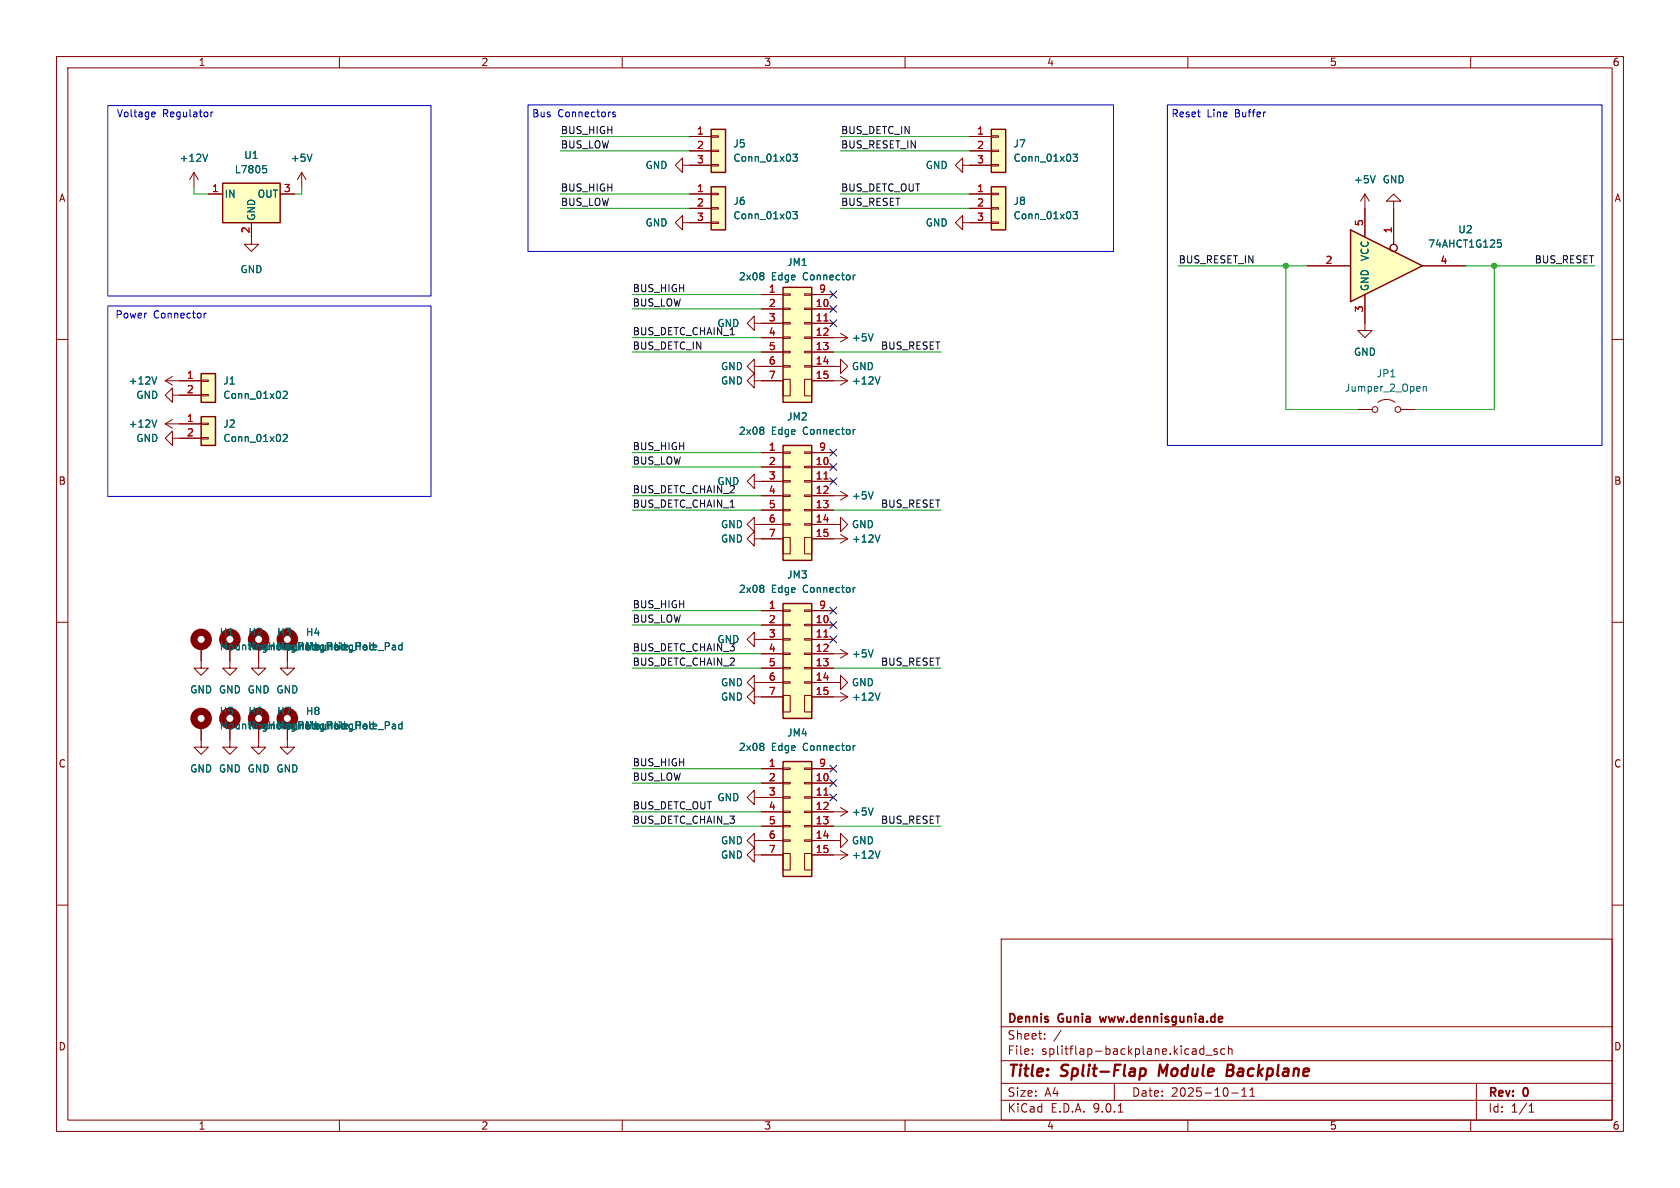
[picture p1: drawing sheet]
<svg xmlns="http://www.w3.org/2000/svg" width="297mm" height="210mm" viewBox="0 0 297 210" stroke-linecap="round" stroke-linejoin="round" font-family="sans-serif">
<g fill="none" stroke="#840000" stroke-width=".18">
<path d="M10 10h277v190h-277zM12 12h273v186h-273zM60 10v2M110 10v2M160 10v2M210 10v2M260 10v2M34.3 30.5l-.8 1.3M34.3 30.5l.8 1.3M34.3 30.5v2.5M120.6 39.4v-1.3l-1.2 1.3 1.2 1.2v-1.2h1.3M120.6 29.2v-1.3l-1.2 1.3 1.2 1.3v-1.3h1.3"/>
<path d="M10 60h2M29.2 74.9l1.3 .8M29.2 74.9h2.5M30.5 77.5v-1.3l-1.3 1.3 1.3 1.2v-1.2h1.2M30.5 74.2l-1.3 .7M285 60h2M10 110h2M40.6 114.3v2.5M45.7 114.3v2.5M50.8 114.3v2.5M285 110h2M35.6 128.3v3.8h1.2l-1.2 1.3-1.3-1.3h1.3"/>
<path d="M40.6 128.3v3.8h1.3l-1.3 1.3-1.2-1.3h1.2M45.7 128.3v3.8h1.3l-1.3 1.3-1.3-1.3h1.3M50.8 128.3v3.8h1.3l-1.3 1.3-1.3-1.3h1.3M147.3 148.6h1.3v-1.3l1.3 1.3-1.3 1.3v-1.3M147.3 143.5h2.6M148.6 142.7l1.3 .8M149.9 143.5l-1.3 .8M10 160h2M177 166h108v32h-108zM285 160h2M60 198v2M110 198v2"/>
<path d="M160 198v2M177 194.5h108M177 191.5h108M177 187.5h108M177 181.5h108M182.5 186.3v.1M182.5 185.5v.1M184.7 183.6v.1M184.7 182.8v.1M187.6 182.1l-1.3 2M197 191.5v3M197.7 196.6h.8"/>
<path d="M210 198v2M212.8 184.9v1.5M212.8 185.5l-.4-.1-.3 .3v.4l.1 .2h.6M213.2 186.5h1.1M215.2 185.5l-.4-.1-.2 .2 .1 .2 .5 .2v.3h-.6M216.5 185.5l-.4-.1-.3 .3v.4l.2 .2h.5M217.2 185.5l.2-.1 .3 .1 .1 .9M217.2 184.9v1.5M217.7 193.2h1.2M219.5 193.8h.9M219.5 192.7l.5-.4v1.5M221 193.8h.8"/>
<path d="M221 192.7l.4-.4v1.5M260 198v2M261 191.5v6.5M270.3 196.6h.9M270.3 195.5l.4-.4v1.5"/>
</g>
<path d="M201.6 189l.2-.1 .6 .1 .2 .3-.1 .5a.66 .66 0 0 1-1 .3M201.7 188.9l-.3 2M205.1 188.2l-.3 2M217 189.2h.6M217.6 189.2l.3 .1M217.7 188.2h-.6l-.3 2 1-.1M217.8 189.1l-.2 .1" fill="none" stroke="#840000" stroke-width=".4"/>
<path d="M194.4 179.7l.3 1" fill="none" stroke="#840000" stroke-width=".3"/>
<g fill="none" stroke="#006464" stroke-width=".18">
<path d="M36.7 27.2l-.4 1.3M27.7 74.2l-.4 1.3M69.5 114l.4 .1v.8M69.9 114.8l-.4 .1M69.9 114.3l-.4 .1M71.1 114.1l-.4-.1-.2 .3 .1 .5h.5M71.1 113.6v1.3M69.5 128l.4 .1v.7M69.9 128.8h-.4M69.9 128.3l-.4 .1M71.1 127.6v1.2M71.1 128.1l-.4-.1-.2 .2 .1 .6h.5"/>
<path d="M154.4 142.8l-.5 1.3"/>
</g>
<g fill="none" stroke="#840000" stroke-width="1.3">
<circle cx="40.6" cy="113" r="1.27"/>
<circle cx="45.7" cy="113" r="1.27"/>
<circle cx="50.8" cy="113" r="1.27"/>
<circle cx="35.6" cy="127" r="1.27"/>
<circle cx="40.6" cy="127" r="1.27"/>
<circle cx="45.7" cy="127" r="1.27"/>
<circle cx="50.8" cy="127" r="1.27"/>
</g>
<path d="M35.6 73.7h2.5v5h-2.5z" fill="#ffffc2"/>
<path d="M35.6 73.7h2.5v5h-2.5z" fill="none" stroke="#840000" stroke-width=".25"/>
<path d="M29.2 67.3l1.3 .8M29.2 67.3h2.5M30.5 66.5l-1.3 .8M31.7 74.9h3.9M31.7 77.5h3.9M35.6 74.8h1.2v.3h-1.2zM35.6 77.3h1.2v.3h-1.2zM133.3 92.7v-1.3l-1.2 1.3 1.2 1.3v-1.3h1.3" fill="none" stroke="#840000" stroke-width=".18"/>
<path d="M27.7 66.6l-.4 1.3M50.1 76.9l.4-.1 .3 .3-.8 .9h.8" fill="none" stroke="#006464" stroke-width=".18"/>
<path d="M35.6 66h2.5v5.1h-2.5z" fill="#ffffc2"/>
<path d="M35.6 66h2.5v5.1h-2.5z" fill="none" stroke="#840000" stroke-width=".25"/>
<g fill="none" stroke="#840000" stroke-width=".18">
<path d="M53.3 30.5l-.7 1.3M53.3 30.5l.8 1.3M53.3 30.5v2.5M133.3 57.2v-1.3l-1.2 1.3 1.2 1.2v-1.2h1.3M30.5 69.9v-1.3l-1.3 1.3 1.3 1.2v-1.2h5.1M31.7 67.3h3.9M35.6 67.2h1.2v.2h-1.2zM35.6 69.7h1.2v.3h-1.2zM133.3 64.8v-1.3l-1.2 1.3 1.2 1.2v-1.2h1.3M133.3 67.3v-1.3l-1.2 1.3 1.2 1.3v-1.3h1.3M35.6 114.3v3.8h1.2l-1.2 1.3-1.3-1.3h1.3M40.6 116.8v1.3h1.3l-1.3 1.3-1.2-1.3h1.2"/>
<path d="M45.7 116.8v1.3h1.3l-1.3 1.3-1.3-1.3h1.3M50.8 116.8v1.3h1.3l-1.3 1.3-1.3-1.3h1.3"/>
</g>
<path d="M55.2 27.2l-.5 1.3M50.1 69.3l.4-.1 .3 .3-.8 .9h.8" fill="none" stroke="#006464" stroke-width=".18"/>
<circle cx="35.6" cy="113" r="1.27" fill="none" stroke="#840000" stroke-width="1.3"/>
<path d="M39.4 32.4h10.1v7h-10.1z" fill="#ffffc2"/>
<path d="M39.4 32.4h10.1v7h-10.1z" fill="none" stroke="#840000" stroke-width=".25"/>
<path d="M36.8 34.3h2.6M44.4 39.4v3.8h1.3l-1.3 1.3-1.2-1.3h1.2M49.5 34.3h2.6M147.3 92.7h1.3v-1.3l1.3 1.3-1.3 1.3v-1.3M147.3 95.3h2.6M148.6 94.5l1.3 .8M149.9 95.3l-1.3 .7M133.3 151.1v-1.2l-1.2 1.2 1.2 1.3v-1.3h1.3" fill="none" stroke="#840000" stroke-width=".18"/>
<path d="M46.5 29.3h.6M46.6 29.8h.3l.2 .2v.4l-.5 .2M155.6 94.6l-.5 1.2" fill="none" stroke="#006464" stroke-width=".18"/>
<path d="M138.4 134.6h5.1v20.3h-5.1z" fill="#ffffc2"/>
<path d="M138.4 134.6h5.1v20.3h-5.1z" fill="none" stroke="#840000" stroke-width=".25"/>
<g fill="none" stroke="#840000" stroke-width=".18">
<path d="M133.3 120.7v-1.3l-1.2 1.3 1.2 1.2v-1.2h1.3M134.6 135.9h3.8M134.6 138.4h3.8M138.4 135.8h1.3v.2h-1.3zM138.4 138.3h1.3v.3h-1.3zM142.2 135.8h1.3v.2h-1.3zM142.2 138.3h1.3v.3h-1.3zM143.5 135.9h3.8M143.5 138.4h3.8M147.3 120.7h1.3v-1.3l1.3 1.3-1.3 1.2v-1.2M133.3 148.6v-1.3l-1.2 1.3 1.2 1.3v-1.3h5.1M134.6 141h3.8"/>
<path d="M134.6 143.5h3.8M134.6 146.1h3.8M134.6 151.1h3.8M138.4 140.8h1.3v.3h-1.3zM138.4 143.4h1.3v.2h-1.3zM138.4 145.9h1.3v.3h-1.3zM138.4 148.5h1.3v.2h-1.3zM138.4 150.9h1.3v2.9h-1.3zM142.2 150.9h1.3v2.9h-1.3zM142.2 140.8h1.3v.3h-1.3zM142.2 143.4h1.3v.2h-1.3zM142.2 145.9h1.3v.3h-1.3z"/>
<path d="M142.2 148.5h1.3v.2h-1.3zM143.5 141h3.8M143.5 143.5h3.8M143.5 146.1h3.8M143.5 148.6h3.8M143.5 151.1h3.8"/>
</g>
<path d="M145.7 140.6h.7" fill="none" stroke="#a90000" stroke-width=".18"/>
<path d="M134.8 131.4l.2 .2-.2 .3 .2 .3v.2l-.2 .3M151.2 131.8l-.4 .3" fill="none" stroke="#006464" stroke-width=".18"/>
<path d="M138.4 106.7h5.1v20.3h-5.1z" fill="#ffffc2"/>
<path d="M138.4 106.7h5.1v20.3h-5.1z" fill="none" stroke="#840000" stroke-width=".25"/>
<g fill="none" stroke="#840000" stroke-width=".18">
<path d="M147.3 59.7h2.6M148.6 58.9l1.3 .8M149.9 59.7l-1.3 .8M147.3 64.8h1.3v-1.3l1.3 1.3-1.3 1.2v-1.2M147.3 67.3h2.6M148.6 66.5l1.3 .8M149.9 67.3l-1.3 .8M133.3 95.3v-1.3l-1.2 1.3 1.2 1.2v-1.2h1.3M133.3 113v-1.2l-1.2 1.2 1.2 1.3v-1.3h5.1M134.6 108h3.8M134.6 110.5h3.8M134.6 115.6h3.8"/>
<path d="M134.6 118.1h3.8M138.4 107.8h1.3v.3h-1.3zM138.4 110.4h1.3v.2h-1.3zM138.4 112.9h1.3v.3h-1.3zM138.4 115.4h1.3v.3h-1.3zM138.4 118h1.3v.2h-1.3zM142.2 107.8h1.3v.3h-1.3zM142.2 110.4h1.3v.2h-1.3zM142.2 112.9h1.3v.3h-1.3zM142.2 115.4h1.3v.3h-1.3zM142.2 118h1.3v.2h-1.3zM143.5 108h3.8"/>
<path d="M143.5 110.5h3.8M143.5 113h3.8M143.5 115.6h3.8M143.5 118.1h3.8M133.3 123.2v-1.3l-1.2 1.3 1.2 1.3v-1.3h5.1M134.6 120.7h3.8M138.4 120.5h1.3v.3h-1.3zM138.4 122.9h1.3v3h-1.3zM142.2 122.9h1.3v3h-1.3zM142.2 120.5h1.3v.3h-1.3zM143.5 120.7h3.8M143.5 123.2h6.4"/>
<path d="M148.6 122.4l1.3 .8M149.9 123.2l-1.3 .8M133.3 141v-1.3l-1.2 1.3 1.2 1.2v-1.2h1.3"/>
</g>
<path d="M145.7 112.6h.7" fill="none" stroke="#a90000" stroke-width=".18"/>
<path d="M154.4 59l-.5 1.3M155.6 66.6l-.5 1.3M134.8 103.4l.2 .3-.2 .3 .2 .2v.3l-.2 .2M151.2 103.9l-.4 .2M155.6 122.5l-.5 1.3" fill="none" stroke="#006464" stroke-width=".18"/>
<path d="M138.4 50.8h5.1v20.3h-5.1z" fill="#ffffc2"/>
<path d="M138.4 50.8h5.1v20.3h-5.1z" fill="none" stroke="#840000" stroke-width=".25"/>
<g fill="none" stroke="#840000" stroke-width=".18">
<path d="M134.6 52.1h3.8M134.6 54.6h3.8M134.6 57.2h3.8M134.6 59.7h3.8M138.4 51.9h1.3v.3h-1.3zM138.4 54.5h1.3v.2h-1.3zM138.4 57h1.3v.3h-1.3zM138.4 59.6h1.3v.2h-1.3zM142.2 51.9h1.3v.3h-1.3zM142.2 54.5h1.3v.2h-1.3zM142.2 57h1.3v.3h-1.3zM142.2 59.6h1.3v.2h-1.3z"/>
<path d="M143.5 52.1h3.8M143.5 54.6h3.8M143.5 57.2h3.8M143.5 59.7h3.8M134.6 62.2h3.8M134.6 64.8h3.8M134.6 67.3h3.8M138.4 62.1h1.3v.3h-1.3zM138.4 64.6h1.3v.3h-1.3zM138.4 67.1h1.3v2.9h-1.3zM142.2 67.1h1.3v2.9h-1.3zM142.2 62.1h1.3v.3h-1.3z"/>
<path d="M142.2 64.6h1.3v.3h-1.3zM143.5 62.2h3.8M143.5 64.8h3.8M143.5 67.3h3.8M133.3 85.1v-1.3l-1.2 1.3 1.2 1.3v-1.3h1.3M147.3 87.6h2.6M148.6 86.9l1.3 .7M149.9 87.6l-1.3 .8"/>
</g>
<path d="M145.7 56.7h.7" fill="none" stroke="#a90000" stroke-width=".18"/>
<path d="M134.8 48.2l.2 .2-.2 .3 .2 .3v.2l-.2 .3M151.2 48.6l-.4 .3M154.4 86.9l-.5 1.3" fill="none" stroke="#006464" stroke-width=".18"/>
<path d="M138.4 78.7h5.1v20.4h-5.1z" fill="#ffffc2"/>
<path d="M138.4 78.7h5.1v20.4h-5.1z" fill="none" stroke="#840000" stroke-width=".25"/>
<g fill="none" stroke="#840000" stroke-width=".18">
<path d="M241.3 57.2v1.2h1.3l-1.3 1.3-1.3-1.3h1.3M138.4 79.9h1.3v.2h-1.3zM142.2 79.9h1.3v.2h-1.3zM134.6 80h3.8M134.6 82.6h3.8M134.6 85.1h3.8M134.6 87.6h3.8M134.6 90.2h3.8M134.6 92.7h3.8M134.6 95.3h3.8M138.4 82.4h1.3v.3h-1.3zM138.4 85h1.3v.2h-1.3z"/>
<path d="M138.4 87.5h1.3v.3h-1.3zM138.4 90h1.3v.3h-1.3zM138.4 92.6h1.3v.2h-1.3zM138.4 95h1.3v2.9h-1.3zM142.2 95h1.3v2.9h-1.3zM142.2 82.4h1.3v.3h-1.3zM142.2 85h1.3v.2h-1.3zM142.2 87.5h1.3v.3h-1.3zM142.2 90h1.3v.3h-1.3zM142.2 92.6h1.3v.2h-1.3zM143.5 80h3.8M143.5 82.6h3.8"/>
<path d="M143.5 85.1h3.8M143.5 87.6h3.8M143.5 90.2h3.8M143.5 92.7h3.8M143.5 95.3h3.8"/>
</g>
<path d="M145.7 84.7h.7" fill="none" stroke="#a90000" stroke-width=".18"/>
<path d="M134.8 75.5l.2 .3-.2 .3 .2 .2v.2l-.2 .3M151.2 75.9l-.4 .3" fill="none" stroke="#006464" stroke-width=".18"/>
<path d="M238.8 40.6l12.7 6.4-12.7 6.3z" fill="#ffffc2"/>
<path d="M238.8 40.6l12.7 6.4-12.7 6.3z" fill="none" stroke="#840000" stroke-width=".25"/>
<g fill="none" stroke="#840000" stroke-width=".18">
<path d="M241.3 34.3v7.6M241.3 34.3l-.8 1.3M241.3 34.3l.8 1.3M246.4 35.6h1.2l-1.2-1.3-1.3 1.3h1.3v7.6M231.1 47h7.7M241.3 52.1v5.1M251.5 47h7.6M240 72.4h2.6M243.6 71.1a2.54 2.54 0 0 1 3 0M247.6 72.4h2.6M147.3 115.6h2.6M148.6 114.8l1.3 .8"/>
<path d="M149.9 115.6l-1.3 .7"/>
<circle cx="246.4" cy="43.8" r=".63"/>
<circle cx="243.1" cy="72.4" r=".51"/>
<circle cx="247.1" cy="72.4" r=".51"/>
</g>
<path d="M243.1 31.1l-.4 1.2M264.8 42.4h.6M264.9 42.9h.3l.2 .2v.5l-.5 .1M251.6 68.3v.9M251.6 68.4l.2-.1 .3 .1 .1 .8M154.4 114.9l-.5 1.2" fill="none" stroke="#006464" stroke-width=".18"/>
<path d="M125.7 22.9h2.6v7.6h-2.6z" fill="#ffffc2"/>
<path d="M125.7 22.9h2.6v7.6h-2.6z" fill="none" stroke="#840000" stroke-width=".25"/>
<path d="M121.9 24.1h3.8M121.9 26.7h3.8M121.9 29.2h3.8M125.7 24h1.3v.3h-1.3zM125.7 26.5h1.3v.3h-1.3zM125.7 29.1h1.3v.2h-1.3zM170.2 29.2v-1.3l-1.3 1.3 1.3 1.3v-1.3h1.2" fill="none" stroke="#840000" stroke-width=".18"/>
<path d="M140.2 27.2h.8l-.5 .5 .4 .2v.5l-.2 .1-.5-.1" fill="none" stroke="#006464" stroke-width=".18"/>
<path d="M175.3 33h2.5v7.6h-2.5z" fill="#ffffc2"/>
<path d="M175.3 33h2.5v7.6h-2.5z" fill="none" stroke="#840000" stroke-width=".25"/>
<path d="M170.2 39.4v-1.3l-1.3 1.3 1.3 1.2v-1.2h5.1M171.4 34.3h3.9M171.4 36.8h3.9M175.3 34.2h1.2v.2h-1.2zM175.3 36.7h1.2v.3h-1.2zM175.3 39.2h1.2v.3h-1.2z" fill="none" stroke="#840000" stroke-width=".18"/>
<path d="M189.7 37.4h.8l-.4 .5 .3 .1v.6l-.2 .1-.5-.1" fill="none" stroke="#006464" stroke-width=".18"/>
<path d="M125.7 33h2.6v7.6h-2.6z" fill="#ffffc2"/>
<path d="M125.7 33h2.6v7.6h-2.6z" fill="none" stroke="#840000" stroke-width=".25"/>
<path d="M121.9 34.3h3.8M121.9 36.8h3.8M121.9 39.4h3.8M125.7 34.2h1.3v.2h-1.3zM125.7 36.7h1.3v.3h-1.3zM125.7 39.2h1.3v.3h-1.3z" fill="none" stroke="#840000" stroke-width=".18"/>
<path d="M140.2 37.4h.8l-.5 .5 .4 .1v.6l-.2 .1-.5-.1" fill="none" stroke="#006464" stroke-width=".18"/>
<path d="M175.3 22.9h2.5v7.6h-2.5z" fill="#ffffc2"/>
<path d="M175.3 22.9h2.5v7.6h-2.5z" fill="none" stroke="#840000" stroke-width=".25"/>
<g fill="none" stroke="#840000" stroke-width=".18">
<path d="M36.8 34.3h2.6M44.4 39.4v2.5M49.5 34.3h2.6M121.9 24.1h3.8M121.9 26.7h3.8M121.9 29.2h3.8M121.9 34.3h3.8M121.9 36.8h3.8M121.9 39.4h3.8M171.4 24.1h3.9M171.4 26.7h3.9M171.4 29.2h3.9"/>
<path d="M171.4 34.3h3.9M171.4 36.8h3.9M171.4 39.4h3.9M175.3 24h1.2v.3h-1.2zM175.3 26.5h1.2v.3h-1.2zM175.3 29.1h1.2v.2h-1.2zM241.3 36.8v5.1M246.4 36.8v6.4M134.6 52.1h3.8M134.6 54.6h3.8M134.6 57.2h3.8M134.6 59.7h3.8"/>
<path d="M143.5 52.1h3.8M143.5 54.6h3.8M143.5 57.2h3.8M143.5 59.7h3.8M231.1 47h7.7M241.3 52.1v5.1M251.5 47h7.6M31.7 74.9h3.9M31.7 77.5h3.9M31.7 67.3h3.9M31.7 69.9h3.9M134.6 67.3h3.8"/>
<path d="M134.6 62.2h3.8M134.6 64.8h3.8M143.5 67.3h3.8M143.5 62.2h3.8M143.5 64.8h3.8M134.6 80h3.8M134.6 82.6h3.8M134.6 85.1h3.8M134.6 87.6h3.8M134.6 90.2h3.8M134.6 92.7h3.8M134.6 95.3h3.8"/>
<path d="M143.5 80h3.8M143.5 82.6h3.8M143.5 85.1h3.8M143.5 87.6h3.8M143.5 90.2h3.8M143.5 92.7h3.8M143.5 95.3h3.8M35.6 114.3v2.5M40.6 114.3v2.5M45.7 114.3v2.5M50.8 114.3v2.5M134.6 108h3.8"/>
<path d="M134.6 110.5h3.8M134.6 113h3.8M134.6 115.6h3.8M134.6 118.1h3.8M143.5 108h3.8M143.5 110.5h3.8M143.5 113h3.8M143.5 115.6h3.8M143.5 118.1h3.8M35.6 128.3v2.5M40.6 128.3v2.5M45.7 128.3v2.5"/>
<path d="M50.8 128.3v2.5M134.6 135.9h3.8M134.6 138.4h3.8M134.6 120.7h3.8M134.6 123.2h3.8M143.5 135.9h3.8M143.5 138.4h3.8M143.5 120.7h3.8M143.5 123.2h3.8M134.6 151.1h3.8M134.6 141h3.8M134.6 143.5h3.8"/>
<path d="M134.6 146.1h3.8M134.6 148.6h3.8M143.5 151.1h6.4M143.5 141h3.8M143.5 143.5h3.8M143.5 146.1h3.8M143.5 148.6h3.8M148.6 150.4l1.3 .7M149.9 151.1l-1.3 .8"/>
<circle cx="246.4" cy="43.8" r=".63"/>
</g>
<g fill="none" stroke="#006464" stroke-width=".18">
<path d="M36.7 27.2l-.4 1.3M46.5 29.3h.6M46.6 29.8h.3l.2 .2v.4l-.5 .2M55.2 27.2l-.5 1.3M140.2 27.2h.8l-.5 .5 .4 .2v.5l-.2 .1-.5-.1M140.2 37.4h.8l-.5 .5 .4 .1v.6l-.2 .1-.5-.1M189.7 27.2h.8l-.4 .5 .3 .2v.5l-.2 .1-.5-.1M189.7 37.4h.8l-.4 .5 .3 .1v.6l-.2 .1-.5-.1M243.1 31.1l-.4 1.2M134.8 48.2l.2 .2-.2 .3 .2 .3v.2l-.2 .3M151.2 48.6l-.4 .3M154.4 59l-.5 1.3"/>
<path d="M264.8 42.4h.6M264.9 42.9h.3l.2 .2v.5l-.5 .1M27.7 74.2l-.4 1.3M27.7 66.6l-.4 1.3M50.1 76.9l.4-.1 .3 .3-.8 .9h.8M50.1 69.3l.4-.1 .3 .3-.8 .9h.8M134.8 75.5l.2 .3-.2 .3 .2 .2v.2l-.2 .3M151.2 75.9l-.4 .3M155.6 66.6l-.5 1.3M154.4 86.9l-.5 1.3M155.6 94.6l-.5 1.2M69.5 114l.4 .1v.8"/>
<path d="M69.9 114.8l-.4 .1M69.9 114.3l-.4 .1M71.1 114.1l-.4-.1-.2 .3 .1 .5h.5M71.1 113.6v1.3M134.8 103.4l.2 .3-.2 .3 .2 .2v.3l-.2 .2M151.2 103.9l-.4 .2M154.4 114.9l-.5 1.2M69.5 128l.4 .1v.7M69.9 128.8h-.4M69.9 128.3l-.4 .1M71.1 127.6v1.2M71.1 128.1l-.4-.1-.2 .2 .1 .6h.5"/>
<path d="M134.8 131.4l.2 .2-.2 .3 .2 .3v.2l-.2 .3M151.2 131.8l-.4 .3M155.6 122.5l-.5 1.3M154.4 142.8l-.5 1.3M155.6 150.4l-.5 1.3"/>
</g>
<g fill="none" stroke="#009600" stroke-width=".18">
<path d="M34.3 33v1.3h2.5M53.3 33v1.3h-1.2M99.1 26.7h22.8M99.1 34.3h22.8M99.1 24.1h22.8M99.1 36.8h22.8M148.6 26.7h22.8M148.6 34.3h22.8M148.6 24.1h22.8M148.6 36.8h22.8M111.8 59.7h22.8M111.8 52.1h22.8"/>
<path d="M111.8 54.6h22.8M208.3 47h22.8M227.3 47v25.4h12.7M259.1 47h22.8M264.2 47v25.4h-14M111.8 62.2h22.8M147.3 62.2h19.1M111.8 90.2h22.8M111.8 82.6h22.8M111.8 87.6h22.8M111.8 80h22.8M147.3 90.2h19.1"/>
<path d="M111.8 110.5h22.8M111.8 118.1h22.8M111.8 115.6h22.8M111.8 108h22.8M147.3 118.1h19.1M111.8 138.4h22.8M111.8 135.9h22.8M111.8 146.1h22.8M111.8 143.5h22.8M147.3 146.1h19.1"/>
</g>
<g fill="none" stroke="#000084" stroke-width=".18">
<path d="M146.7 54l1.2 1.2M146.7 51.5l1.2 1.2M146.7 56.5l1.2 1.3M147.9 54l-1.2 1.2M147.9 51.5l-1.2 1.2M147.9 56.5l-1.2 1.3M146.7 79.4l1.2 1.2M147.9 79.4l-1.2 1.2M146.7 81.9l1.2 1.3M146.7 84.5l1.2 1.2M147.9 81.9l-1.2 1.3M147.9 84.5l-1.2 1.2"/>
<path d="M146.7 112.4l1.2 1.2M146.7 107.3l1.2 1.3M146.7 109.9l1.2 1.2M147.9 112.4l-1.2 1.2M147.9 107.3l-1.2 1.3M147.9 109.9l-1.2 1.2M146.7 135.3l1.2 1.2M146.7 137.8l1.2 1.2M147.9 135.3l-1.2 1.2M147.9 137.8l-1.2 1.2M146.7 140.4l1.2 1.2M147.9 140.4l-1.2 1.2"/>
</g>
<path d="M19 18.7h57.2v33.6h-57.2zM27 19.8l.4 .1v.2l-.6 .1M37.3 19.8v.8M37.6 19.8l-.3 .2M93.3 18.5h103.5v26h-103.5zM108.8 19.9l-.3-.1-.2 .2 .1 .2 .4 .1v.3h-.5M206.4 18.5h76.8v60.2h-76.8zM27.4 20.6h-.4M19 54.1h57.2v33.7h-57.2zM36.1 55.4v.8M36.4 55.4l-.3 .2" fill="none" stroke="#0000c2" stroke-width=".18"/>
<path d="M145.7 56.7h.7M145.7 84.7h.7M145.7 112.6h.7M145.7 140.6h.7" fill="none" stroke="#a90000" stroke-width=".18"/>
<g fill="#009600" stroke="#009600" stroke-width=".18">
<circle cx="227.3" cy="47" r=".46"/>
<circle cx="264.2" cy="47" r=".46"/>
</g>
<g font-size="2.8" fill="#840000">
<text x="178" y="190.9">Title:</text>
<text x="187.7" y="190.9">Split-Flap</text>
<text x="205.7" y="190.9">Module</text>
<text x="218.5" y="190.9">Backplane</text>
</g>
<g font-size="2.1" fill="#840000">
<text x="178" y="184">Sheet:</text>
<text x="178" y="181.2">Dennis</text>
<text x="187.2" y="181.2">Gunia</text>
<text x="195.2" y="181.2">www.dennisgunia.de</text>
<text x="178" y="186.7">File:</text>
<text x="184.1" y="186.7">splitflap-backplane.kicad_sch</text>
<text x="178" y="196.9">KiCad</text>
<text x="178" y="194.1">Size:</text>
<text x="184.7" y="194.1">A4</text>
<text x="185.7" y="196.9">E.D.A.</text>
<text x="193.3" y="196.9">9.0.1</text>
<text x="200" y="194.1">Date:</text>
<text x="207" y="194.1">2025-10-11</text>
<text x="263" y="194.3">Rev:</text>
<text x="263" y="196.9">Id:</text>
<text x="267.1" y="196.9">1/1</text>
<text x="269.4" y="194.3">0</text>
</g>
<g font-size="1.8" fill="#840000">
<text x="35" y="11.9">1</text>
<text x="85" y="11.9">2</text>
<text x="135" y="11.9">3</text>
<text x="185" y="11.9">4</text>
<text x="235" y="11.9">5</text>
<text x="285" y="11.9">6</text>
<text x="10.3" y="35.9">A</text>
<text x="285.3" y="35.9">A</text>
<text x="10.3" y="85.9">B</text>
<text x="285.3" y="85.9">B</text>
<text x="10.3" y="135.9">C</text>
<text x="285.3" y="135.9">C</text>
<text x="10.3" y="185.9">D</text>
<text x="285.3" y="185.9">D</text>
<text x="35" y="199.9">1</text>
<text x="85" y="199.9">2</text>
<text x="135" y="199.9">3</text>
<text x="185" y="199.9">4</text>
<text x="235" y="199.9">5</text>
<text x="285" y="199.9">6</text>
</g>
<g font-size="1.8" fill="#0000c2">
<text x="20.6" y="20.9">Voltage</text>
<text x="28.7" y="20.9">Regulator</text>
<text x="94" y="20.9">Bus</text>
<text x="98.6" y="20.9">Connectors</text>
<text x="207" y="20.9">Reset</text>
<text x="213.4" y="20.9">Line</text>
<text x="218.4" y="20.9">Buffer</text>
<text x="20.3" y="56.5">Power</text>
<text x="27.1" y="56.5">Connector</text>
</g>
<g font-size="1.8" fill="#0f0f0f">
<text x="99.1" y="23.8">BUS_HIGH</text>
<text x="148.6" y="23.8">BUS_DETC_IN</text>
<text x="99.1" y="26.3">BUS_LOW</text>
<text x="148.6" y="26.3">BUS_RESET_IN</text>
<text x="99.1" y="33.9">BUS_HIGH</text>
<text x="148.6" y="33.9">BUS_DETC_OUT</text>
<text x="99.1" y="36.5">BUS_LOW</text>
<text x="148.6" y="36.5">BUS_RESET</text>
<text x="208.3" y="46.6">BUS_RESET_IN</text>
<text x="271.2" y="46.6">BUS_RESET</text>
<text x="111.8" y="51.7">BUS_HIGH</text>
<text x="111.8" y="59.3">BUS_DETC_CHAIN_1</text>
<text x="111.8" y="54.3">BUS_LOW</text>
<text x="111.8" y="61.9">BUS_DETC_IN</text>
<text x="155.6" y="61.9">BUS_RESET</text>
<text x="111.8" y="82.2">BUS_LOW</text>
<text x="111.8" y="79.7">BUS_HIGH</text>
<text x="111.8" y="89.8">BUS_DETC_CHAIN_1</text>
<text x="111.8" y="87.3">BUS_DETC_CHAIN_2</text>
<text x="155.6" y="89.8">BUS_RESET</text>
<text x="111.8" y="107.6">BUS_HIGH</text>
<text x="111.8" y="110.1">BUS_LOW</text>
<text x="111.8" y="117.8">BUS_DETC_CHAIN_2</text>
<text x="111.8" y="115.2">BUS_DETC_CHAIN_3</text>
<text x="155.6" y="117.8">BUS_RESET</text>
<text x="111.8" y="135.5">BUS_HIGH</text>
<text x="111.8" y="138.1">BUS_LOW</text>
<text x="111.8" y="143.2">BUS_DETC_OUT</text>
<text x="111.8" y="145.7">BUS_DETC_CHAIN_3</text>
<text x="155.6" y="145.7">BUS_RESET</text>
</g>
<g font-size="1.8" fill="#a90000">
<text x="123.1" y="23.9">1</text>
<text x="172.6" y="23.9">1</text>
<text x="123.1" y="26.4">2</text>
<text x="123.1" y="29">3</text>
<text x="172.6" y="26.4">2</text>
<text x="172.6" y="29">3</text>
<text x="37.4" y="34">1</text>
<text x="50.1" y="34">3</text>
<text x="123.1" y="34">1</text>
<text x="172.6" y="34">1</text>
<text x="44.2" y="41.3" transform="rotate(-90 44.2 41.3)">2</text>
<text x="123.1" y="36.6">2</text>
<text x="123.1" y="39.1">3</text>
<text x="172.6" y="36.6">2</text>
<text x="172.6" y="39.1">3</text>
<text x="241" y="40.1" transform="rotate(-90 241 40.1)">5</text>
<text x="246.1" y="41.3" transform="rotate(-90 246.1 41.3)">1</text>
<text x="234.2" y="46.7">2</text>
<text x="254.6" y="46.7">4</text>
<text x="135.8" y="51.8">1</text>
<text x="144.7" y="51.8">9</text>
<text x="135.8" y="54.4">2</text>
<text x="135.8" y="56.9">3</text>
<text x="135.8" y="59.4">4</text>
<text x="144.1" y="54.4">10</text>
<text x="144.1" y="56.9">11</text>
<text x="144.1" y="59.4">12</text>
<text x="241" y="55.3" transform="rotate(-90 241 55.3)">3</text>
<text x="135.8" y="62">5</text>
<text x="135.8" y="64.5">6</text>
<text x="144.1" y="62">13</text>
<text x="144.1" y="64.5">14</text>
<text x="32.9" y="67.1">1</text>
<text x="32.9" y="69.6">2</text>
<text x="135.8" y="67.1">7</text>
<text x="144.1" y="67.1">15</text>
<text x="32.9" y="74.7">1</text>
<text x="32.9" y="77.2">2</text>
<text x="135.8" y="79.8">1</text>
<text x="135.8" y="82.3">2</text>
<text x="144.1" y="82.3">10</text>
<text x="144.7" y="79.8">9</text>
<text x="135.8" y="84.8">3</text>
<text x="135.8" y="87.4">4</text>
<text x="135.8" y="89.9">5</text>
<text x="144.1" y="84.8">11</text>
<text x="144.1" y="87.4">12</text>
<text x="144.1" y="89.9">13</text>
<text x="135.8" y="92.5">6</text>
<text x="135.8" y="95">7</text>
<text x="144.1" y="92.5">14</text>
<text x="144.1" y="95">15</text>
<text x="135.8" y="107.7">1</text>
<text x="144.7" y="107.7">9</text>
<text x="135.8" y="110.2">2</text>
<text x="135.8" y="112.8">3</text>
<text x="144.1" y="110.2">10</text>
<text x="144.1" y="112.8">11</text>
<text x="135.8" y="115.3">4</text>
<text x="135.8" y="117.9">5</text>
<text x="144.1" y="115.3">12</text>
<text x="144.1" y="117.9">13</text>
<text x="135.8" y="120.4">6</text>
<text x="135.8" y="122.9">7</text>
<text x="144.1" y="120.4">14</text>
<text x="144.1" y="122.9">15</text>
<text x="135.8" y="135.6">1</text>
<text x="144.7" y="135.6">9</text>
<text x="135.8" y="138.2">2</text>
<text x="135.8" y="140.7">3</text>
<text x="135.8" y="143.3">4</text>
<text x="144.1" y="138.2">10</text>
<text x="144.1" y="140.7">11</text>
<text x="144.1" y="143.3">12</text>
<text x="135.8" y="145.8">5</text>
<text x="135.8" y="148.3">6</text>
<text x="144.1" y="145.8">13</text>
<text x="144.1" y="148.3">14</text>
<text x="135.8" y="150.9">7</text>
<text x="144.1" y="150.9">15</text>
</g>
<g font-size="1.8" fill="#006464">
<text x="31.6" y="28.8">+12V</text>
<text x="43.1" y="28.3">U1</text>
<text x="51.3" y="28.8">+5V</text>
<text x="129.5" y="26.3">J5</text>
<text x="129.5" y="28.8">Conn_01x03</text>
<text x="179.1" y="26.3">J7</text>
<text x="179.1" y="28.8">Conn_01x03</text>
<text x="39.6" y="35.2">IN</text>
<text x="41.4" y="30.8">L7805</text>
<text x="45.4" y="35.2">OUT</text>
<text x="114" y="30.1">GND</text>
<text x="163.6" y="30.1">GND</text>
<text x="239.3" y="32.6">+5V</text>
<text x="244.3" y="32.6">GND</text>
<text x="45.3" y="39.1" transform="rotate(-90 45.3 39.1)">GND</text>
<text x="114" y="40.2">GND</text>
<text x="129.5" y="36.4">J6</text>
<text x="129.5" y="39">Conn_01x03</text>
<text x="163.6" y="40.2">GND</text>
<text x="179.1" y="36.4">J8</text>
<text x="179.1" y="39">Conn_01x03</text>
<text x="257.7" y="41.4">U2</text>
<text x="139.1" y="47.2">JM1</text>
<text x="242.2" y="46.2" transform="rotate(-90 242.2 46.2)">VCC</text>
<text x="252.4" y="44">74AHCT1G125</text>
<text x="42.4" y="48.5">GND</text>
<text x="130.5" y="49.8">2x08</text>
<text x="136.4" y="49.8">Edge</text>
<text x="142.1" y="49.8">Connector</text>
<text x="242.2" y="51.6" transform="rotate(-90 242.2 51.6)">GND</text>
<text x="126.7" y="58">GND</text>
<text x="127.4" y="65.6">GND</text>
<text x="150.5" y="65.6">GND</text>
<text x="150.5" y="60.6">+5V</text>
<text x="239.3" y="63.1">GND</text>
<text x="22.6" y="68.2">+12V</text>
<text x="24" y="70.7">GND</text>
<text x="39.4" y="68.2">J1</text>
<text x="39.4" y="70.7">Conn_01x02</text>
<text x="127.4" y="68.2">GND</text>
<text x="150.5" y="68.2">+12V</text>
<text x="237.7" y="69.4">Jumper_2_Open</text>
<text x="243.3" y="66.9">JP1</text>
<text x="22.6" y="75.8">+12V</text>
<text x="39.4" y="75.8">J2</text>
<text x="130.5" y="77.1">2x08</text>
<text x="136.4" y="77.1">Edge</text>
<text x="139.1" y="74.5">JM2</text>
<text x="142.1" y="77.1">Connector</text>
<text x="24" y="78.3">GND</text>
<text x="39.4" y="78.3">Conn_01x02</text>
<text x="126.7" y="86">GND</text>
<text x="150.5" y="88.5">+5V</text>
<text x="127.4" y="93.6">GND</text>
<text x="150.5" y="93.6">GND</text>
<text x="127.4" y="96.1">GND</text>
<text x="150.5" y="96.1">+12V</text>
<text x="130.5" y="105">2x08</text>
<text x="136.4" y="105">Edge</text>
<text x="139.1" y="102.5">JM3</text>
<text x="142.1" y="105">Connector</text>
<text x="38.7" y="112.6">H1</text>
<text x="43.8" y="112.6">H2</text>
<text x="48.9" y="112.6">H3</text>
<text x="54" y="112.6">H4</text>
<text x="126.7" y="113.9">GND</text>
<text x="38.7" y="115.2">MountingHole_PadMountingHole_Pad</text>
<text x="43.8" y="115.2">MountingHole_Pad</text>
<text x="48.9" y="115.2">MountingHole_Pad</text>
<text x="150.5" y="116.4">+5V</text>
<text x="33.5" y="122.8">GND GND GND GND</text>
<text x="127.4" y="121.5">GND</text>
<text x="127.4" y="124.1">GND</text>
<text x="150.5" y="121.5">GND</text>
<text x="150.5" y="124.1">+12V</text>
<text x="38.7" y="126.6">H5</text>
<text x="38.7" y="129.1">MountingHole_PadMountingHole_Pad</text>
<text x="43.8" y="126.6">H6</text>
<text x="43.8" y="129.1">MountingHole_Pad</text>
<text x="48.9" y="126.6">H7</text>
<text x="54" y="126.6">H8</text>
<text x="139.1" y="130.4">JM4</text>
<text x="33.5" y="136.8">GND GND GND GND</text>
<text x="130.5" y="132.9">2x08</text>
<text x="136.4" y="132.9">Edge</text>
<text x="142.1" y="132.9">Connector</text>
<text x="126.7" y="141.8">GND</text>
<text x="127.4" y="149.5">GND</text>
<text x="150.5" y="144.4">+5V</text>
<text x="150.5" y="149.5">GND</text>
<text x="127.4" y="152">GND</text>
<text x="150.5" y="152">+12V</text>
</g>
</svg>
